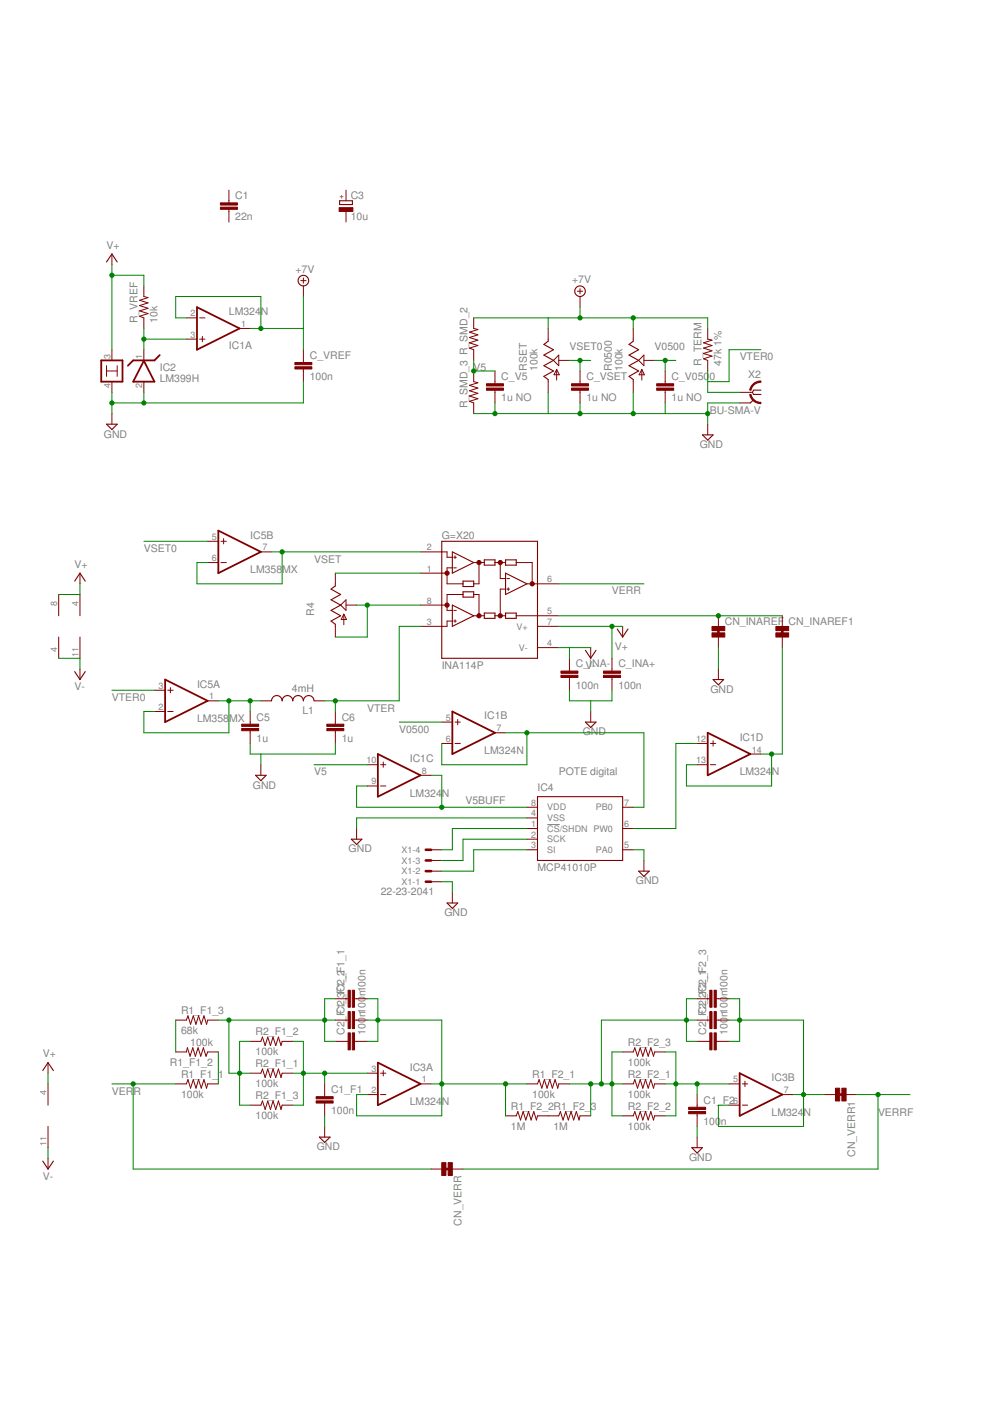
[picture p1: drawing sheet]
<svg xmlns="http://www.w3.org/2000/svg" width="210mm" height="297mm" viewBox="0 0 210 297" stroke-linecap="round" stroke-linejoin="round" font-family="sans-serif">
<path d="M116 174.8h2.7" fill="none" stroke="#808080" stroke-width=".21"/>
<path d="M21.5 76.4h4.5v4.5h-4.5zM30.5 76.5l2.2 4.4h-4.5zM33.9 75.3l-1.2 1.1h-4.5l-1.1 1.1M41.8 65.1l9 4.5-9 4.5zM46.3 112.5l9 4.5-9 4.5zM35 144.1l9 4.5-9 4.5zM80.1 159.9l9.1 4.5-9.1 4.5zM95.9 150.9l9 4.5-9 4.5zM150.1 155.4l9 4.5-9 4.5zM80.1 225.3l9.1 4.5-9.1 4.5zM156.8 227.5l9.1 4.6-9.1 4.5z" fill="none" stroke="#800000" stroke-width=".38"/>
<g fill="none" stroke="#800000" stroke-width=".21">
<path d="M23.7 53.8v2.3M48.5 40.3v2.7M48.5 44.4v2.7M63.8 59.5h1.1M64.3 58.9v1.1M73.4 40.3v2.3M73.4 44.8v2.3M22.6 77.5v2.3M22.7 78.7h2.1M23.7 74.1v2.3M24.8 77.5v2.3M30.5 60.6v2.3l.9 .2-1.8 .6 1.8 .5-1.8 .6 1.8 .6-1.8 .5 1.8 .6-1.8 .6 .9 .3v2.2"/>
<path d="M30.5 74.1v2.3M39.5 71.9h2.3M39.5 67.4h2.3M42.3 71.9h1.2M42.3 67.4h1.2M42.9 71.3v1.2M50.8 69.6h2.2M64.3 60.6v2.3M64.3 74.1v2.8M64.3 78.2v2.7M100.4 67.4v2.2l.9 .3-1.8 .5 1.8 .6-1.8 .6 1.8 .5-1.8 .6 1.8 .6-1.8 .5 .9 .3v2.3M100.4 78.7v2.2l.9 .3-1.8 .5 1.8 .6-1.8 .5 1.8 .6-1.8 .6 1.8 .5-1.8 .6 .9 .3v2.3"/>
<path d="M104.9 78.7v2.7M116.2 69.6v2.7M117.3 76.4l1.2-1.1v2.2zM118 78.3v2.3M118 78.3l.6 1.2h-1.1zM118.5 76.4h2.2M122.4 61.7h1.1M123 61.2v1.1M123 62.9v2.2M123 78.7v2.7M134.3 69.6v2.7M135.4 76.4l1.1-1.1v2.2z"/>
<path d="M136.1 78.3l.5 1.2h-1.1zM136.1 78.3v2.3M136.5 76.4h2.3M141 78.7v2.7M150.1 69.6v2.3l.9 .2-1.8 .6 1.8 .6-1.8 .5 1.8 .6-1.8 .6 1.8 .5-1.8 .6 .9 .3v2.3M23.7 80.9v2.3M23.7 87.7v2.2M30.5 80.9v2.3M104.9 82.7v2.7M116.2 80.5v2.7M123 82.7v2.7M134.3 80.5v2.7"/>
<path d="M141 82.7v2.7M150.1 89.9v2.3M156.8 83.2h2.7M156.8 85.4h2.3M44 119.3h2.3M44 114.8h2.3M46.8 119.3h1.2M46.8 114.8h1.2M47.4 114.2v1.1M55.3 117h2.3M89.2 117h5.6v1.2h1.1M96.2 118.2h.6"/>
<path d="M96.5 117.9v.5M100.4 119.3h2.3M101.6 119.3v4.5h-1.2M104.9 119.3h2.3M106.1 119.3v3.4h1.1M109.5 119.3h3.3v4.5M12.4 126v4.6M12.4 135.1v4.5M17 121.5v2.3M17 126v4.6M17 135.1v4.5M71.1 121.5v2.7"/>
<path d="M71.1 132.4v2.7M72.2 128.3l1.2-1.1v2.2zM72.9 130.2v2.3M72.9 130.2l.6 1.1h-1.2zM73.4 128.3h2.2M89.2 121.5h5.6M89.2 128.3h5.6M95.9 120.4h-1.1v3.4h3.4M95.9 131.7h-1.1v1.1h-5.6M96.2 120.4h.6M96.2 129.4h.6M96.2 131.7h.6"/>
<path d="M96.5 131.4v.6M98.2 126h-3.4v3.4h1.1M100.4 126h1.2v4.6M100.4 130.6h2.3M104.9 130.6h2.3M107.2 124.9h-1.1v5.7M107.5 124.9h.5M107.5 122.7h.5M107.8 124.6v.6M109.5 130.6h9M111.7 123.8h6.8M114 132.8h4.5"/>
<path d="M114 137.3h4.5M120.7 139.6v2.7M125.2 137.3v2.3M129.8 139.6v2.7M132 132.8v2.3M152.3 130.6v2.2M152.3 135.1v2.2M165.9 130.6v2.2M165.9 135.1v2.2M17 141.8v2.3M32.7 146.3h2.3M32.7 150.9h2.3"/>
<path d="M35.6 146.3h1.1M35.6 150.9h1.1M36.1 145.8v1.1M44 148.6h2.3M53 150.9v2.7M53 154.9v2.7M55.3 148.6h2.3M66.6 148.6h2.2M71.1 150.9v2.7M71.1 154.9v2.7M93.7 153.1h2.2M93.7 157.6h2.2"/>
<path d="M96.5 153.1h1.1M96.5 157.6h1.1M97 152.5v1.2M104.9 155.4h2.3M120.7 143.6v2.7M125.2 150.9v2.2M129.8 143.6v2.7M147.8 157.6h2.3M150.6 157.6h1.1M151.2 157.1v1.1M152.3 141.8v2.3M159.1 159.9h2.2"/>
<path d="M55.3 162.1v2.3M75.6 175.7v2.2M77.9 162.1h2.2M77.9 166.6h2.2M80.7 162.1h1.1M80.7 166.6h1.1M81.3 161.6v1.1M89.2 164.4h2.2M111.7 175.7h2.3M111.7 171.2h2.3M111.7 173.4h2.3M111.7 177.9h2.3"/>
<path d="M132 175.7h2.3M132 171.2h2.3M147.8 162.1h2.3M150.6 162.1h1.1M91.4 180.2h2.3M91.4 186.9h2.3M91.4 184.7h2.3M91.4 182.4h2.3M95.9 189.2v2.3M111.7 180.2h2.3M132 180.2h2.3M136.5 182.4v2.3"/>
<path d="M37.3 216.3h2.2l.4-.9 .5 1.8 .6-1.8 .6 1.8 .5-1.8 .6 1.8 .5-1.8 .6 1.8 .2-.9h2.3M71.1 216.3h2.7M71.1 211.8h2.7M75.2 216.3h2.7M75.2 211.8h2.7M147.8 216.3h2.7M147.8 211.8h2.7M151.9 216.3h2.7M151.9 211.8h2.7M10.2 225.3v2.2M10.2 229.8v4.5M10.2 238.8v4.5"/>
<path d="M37.3 229.8h2.2l.4-.9 .5 1.8 .6-1.8 .6 1.8 .5-1.8 .6 1.8 .5-1.8 .6 1.8 .2-.9h2.3M37.3 223h2.2l.2-.9 .6 1.8 .6-1.8 .5 1.8 .6-1.8 .6 1.8 .5-1.8 .6 1.8 .3-.9h2.3M53 227.5h2.3l.3-.8 .6 1.8 .6-1.8 .5 1.8 .6-1.8 .6 1.8 .5-1.8 .6 1.8 .2-1h2.3M53 220.8h2.3l.3-.9 .6 1.8 .6-1.8 .5 1.8 .6-1.8 .6 1.8 .5-1.8 .6 1.8 .2-.9h2.3M53 234.3h2.3l.3-.9 .6 1.8 .6-1.8 .5 1.8 .6-1.8 .6 1.8 .5-1.8 .6 1.8 .2-.9h2.3M68.8 229.8v2.7M68.8 233.9v2.7M68.8 238.8v2.3M71.1 220.8h2.7M75.2 220.8h2.7M77.9 227.5h2.2M77.9 232.1h2.2"/>
<path d="M80.7 227.5h1.1M80.7 232.1h1.1M81.3 227v1.1M89.2 229.8h2.2M107.2 236.6h2.3l.3-.9 .6 1.8 .5-1.8 .6 1.8 .6-1.8 .5 1.8 .6-1.8 .5 1.8 .3-.9h4.5l.3-.9 .6 1.8 .6-1.8 .5 1.8 .6-1.8 .5 1.8 .6-1.8 .6 1.8 .2-.9h2.2M111.7 229.8h2.3l.3-.9 .6 1.8 .5-1.8 .6 1.8 .6-1.8 .5 1.8 .6-1.8 .6 1.8 .2-.9h2.2M132 229.8h2.3l.3-.9 .6 1.8 .5-1.8 .6 1.8 .6-1.8 .5 1.8 .6-1.8 .6 1.8 .2-.9h2.2M132 223h2.3l.3-.9 .6 1.8 .5-1.8 .6 1.8 .6-1.8 .5 1.8 .6-1.8 .6 1.8 .2-.9h2.2M132 236.6h2.3l.3-.9 .6 1.8 .5-1.8 .6 1.8 .6-1.8 .5 1.8 .6-1.8 .6 1.8 .2-.9h2.2M147.8 220.8h2.7M147.8 232.1v2.7M147.8 236.1v2.7"/>
<path d="M151.9 220.8h2.7M154.6 229.8h2.2M154.6 234.3h2.2M157.4 229.8h1.1M157.4 234.3h1.1M157.9 229.2v1.2M165.9 232.1h2.2M174.9 232.1h2.2M179.4 232.1h2.3M10.2 245.6v2.3M91.4 247.9h2.3M95.9 247.9h2.3"/>
<path d="M147.8 241.1v2.2"/>
</g>
<g fill="none" stroke="#800000" stroke-width=".23">
<path d="M22.6 55.5l1.1-1.7 1.1 1.7M72 42.6h2.7v.8h-2.7zM116.2 72.3l-.9 .7 2 1.1-2 1.2 2 1.1-2 1.1 2 1.2-2 1.1 .9 .7M134.3 72.3l-.9 .7 2 1.1-2 1.2 2 1.1-2 1.1 2 1.2-2 1.1 .9 .7M22.6 89.9h2.2l-1.1 1.2zM148.9 92.2h2.3l-1.1 1.1zM159.8 84.8l-.7 .6M161.3 82.7h-1.5l-.3 .5 .3 .4h1.5M93.7 114.8h20.3v24.8h-20.3zM95.9 117l4.5 2.3-4.5 2.2zM102.7 118.7h2.2v1.1h-2.2zM107.2 118.7h2.3v1.1h-2.3z"/>
<path d="M15.8 123.2l1.2-1.7 1.1 1.7M71.1 124.2l-.9 .7 2 1.1-2 1.2 2 1.1-2 1.1 2 1.2-2 1.1 .9 .7M95.9 128.3l4.5 2.3-4.5 2.2zM98.2 123.2h2.2v1.2h-2.2zM98.2 125.5h2.2v1.1h-2.2zM102.7 130h2.2v1.1h-2.2zM107.2 130h2.3v1.1h-2.3zM107.2 121.5l4.5 2.3-4.5 2.2zM124.1 137.9l1.1 1.7 1.2-1.7M130.9 133.4l1.1 1.7 1.1-1.7M15.8 142.4l1.2 1.7 1.1-1.7M57.6 148.6a1.12 1.12 0 0 1 1.1-1.1 1.12 1.12 0 0 1 1.1 1.1 1.13 1.13 0 0 1 1.1-1.1 1.13 1.13 0 0 1 1.2 1.1 1.12 1.12 0 0 1 1.1-1.1 1.12 1.12 0 0 1 1.1 1.1 1.13 1.13 0 0 1 1.2-1.1 1.13 1.13 0 0 1 1.1 1.1"/>
<path d="M124.1 153.1h2.3l-1.2 1.1zM151.2 144.1h2.2l-1.1 1.1zM54.2 164.4h2.2l-1.1 1.1zM74.5 177.9h2.2l-1.1 1.1zM114 168.9h18v13.5h-18zM94.8 191.5h2.2l-1.1 1.1zM135.4 184.7h2.2l-1.1 1.1zM9.1 227l1.1-1.7 1.1 1.7M9.1 246.2l1.1 1.7 1.1-1.7M67.7 241.1h2.3l-1.2 1.1zM146.7 243.3h2.2l-1.1 1.2z"/>
<circle cx="64.3" cy="59.5" r="1.12"/>
<circle cx="123" cy="61.7" r="1.12"/>
</g>
<g fill="#800000" stroke="#800000" stroke-width=".21">
<path d="M46.7 43.9h3.6v.5h-3.6z"/>
<path d="M46.7 43h3.6v.5h-3.6z"/>
<path d="M71.9 44h2.9v.8h-2.9z"/>
<path d="M121.2 82.3h3.6v.4h-3.6z"/>
<path d="M121.2 81.4h3.6v.4h-3.6z"/>
<path d="M139.2 82.3h3.6v.4h-3.6z"/>
<path d="M139.2 81.4h3.6v.4h-3.6z"/>
<path d="M62.5 77.8h3.6v.4h-3.6z"/>
<path d="M62.5 76.9h3.6v.4h-3.6z"/>
<path d="M51.2 154.5h3.6v.4h-3.6z"/>
<path d="M51.2 153.5h3.6v.5h-3.6z"/>
<path d="M69.3 154.5h3.6v.4h-3.6z"/>
<path d="M69.3 153.5h3.6v.5h-3.6z"/>
<path d="M128 143.2h3.6v.4h-3.6z"/>
<path d="M128 142.3h3.6v.4h-3.6z"/>
<path d="M118.9 143.2h3.6v.4h-3.6z"/>
<path d="M118.9 142.3h3.6v.4h-3.6z"/>
<path d="M67 233.4h3.6v.5h-3.6z"/>
<path d="M67 232.5h3.6v.5h-3.6z"/>
<path d="M74.7 210h.5v3.6h-.5z"/>
<path d="M73.8 210h.5v3.6h-.5z"/>
<path d="M74.7 214.5h.5v3.6h-.5z"/>
<path d="M73.8 214.5h.5v3.6h-.5z"/>
<path d="M74.7 219h.5v3.6h-.5z"/>
<path d="M73.8 219h.5v3.6h-.5z"/>
<path d="M146 235.7h3.6v.4h-3.6z"/>
<path d="M146 234.8h3.6v.4h-3.6z"/>
<path d="M151.4 214.5h.5v3.6h-.5z"/>
<path d="M150.5 214.5h.5v3.6h-.5z"/>
<path d="M151.4 219h.5v3.6h-.5z"/>
<path d="M150.5 219h.5v3.6h-.5z"/>
<path d="M151.4 210h.5v3.6h-.5z"/>
<path d="M150.5 210h.5v3.6h-.5z"/>
<path d="M103.1 82.3h3.6v.4h-3.6z"/>
<path d="M103.1 81.4h3.6v.4h-3.6z"/>
<path d="M93.7 246.5h.9v2.7h-.9z"/>
<path d="M95 246.5h.9v2.7h-.9z"/>
<path d="M177.1 230.7h.9v2.7h-.9z"/>
<path d="M178.5 230.7h.9v2.7h-.9z"/>
<path d="M151 134.2h2.7v.9h-2.7z"/>
<path d="M151 132.8h2.7v.9h-2.7z"/>
<path d="M164.5 134.2h2.7v.9h-2.7z"/>
<path d="M164.5 132.8h2.7v.9h-2.7z"/>
</g>
<g fill="#800000" stroke="#800000" stroke-width=".21">
<path d="M159.6 81.4l1.1-.6h.6v.2a2.13 2.13 0 0 0-2.1 1.8l-.2-.1v-.2z" fill-rule="evenodd"/>
<path d="M159 83.7l.2-.1a2.14 2.14 0 0 0 2.1 1.7v.3a2.35 2.35 0 0 1-2.3-1.9z" fill-rule="evenodd"/>
<circle cx="94.8" cy="121.5" r=".44"/>
<circle cx="94.8" cy="128.3" r=".44"/>
<circle cx="101.6" cy="130.6" r=".44"/>
<circle cx="106.1" cy="130.6" r=".44"/>
<circle cx="101.6" cy="119.3" r=".44"/>
<circle cx="106.1" cy="119.3" r=".44"/>
<circle cx="112.8" cy="123.8" r=".44"/>
</g>
<path d="M152.3 133.4v1.1M165.9 133.4v1.1M90.3 186.9h1.1M90.3 184.7h1.1M90.3 182.4h1.1M90.3 180.2h1.1M177.7 232.1h1.1M94.2 247.9h1.2" fill="none" stroke="#800000" stroke-width=".55"/>
<g fill="none" stroke="#008000" stroke-width=".21">
<path d="M23.7 56.1v18M23.7 58.4h6.8v2.2M30.5 69.6v4.5M30.5 71.9h9M39.5 67.4h-2.2v-4.5h18v6.7M53 69.6h11.3M64.3 62.9v11.2M100.4 67.4h49.7v2.2M100.4 76.4v2.3h4.5M116.2 67.4v2.2M120.7 76.4h4.5M123 65.1v2.3"/>
<path d="M123 76.4v2.3M134.3 67.4v2.2M138.8 76.4h4.5M141 76.4v2.3M150.1 78.7v4.5h6.7M161.3 74.1h-6.7v6.8h-4.5M23.7 83.2v4.5M30.5 83.2v2.2M64.3 80.9v4.5h-40.6M100.4 87.7h49.7M104.9 85.4v2.3M116.2 83.2v4.5"/>
<path d="M123 85.4v2.3M134.3 83.2v4.5M141 85.4v2.3M156.8 85.4h-6.7v4.5M30.5 114.8h13.5M57.6 117h31.6M59.8 117v6.8h-18v-4.5h2.2M12.4 139.6h4.6v2.2M17 123.8v2.2h-4.6M71.1 121.5h18.1M75.6 128.3h13.6M77.9 128.3v6.8h-6.8"/>
<path d="M89.2 132.8h-4.6v15.8h-15.8M118.5 132.8h13.5M118.5 123.8h18M118.5 137.3h6.7M118.5 130.6h47.4M120.7 137.3v2.3M129.8 132.8v6.8M152.3 137.3v4.5M165.9 137.3v22.6h-4.6M23.7 146.3h9M46.3 148.6h9M48.5 148.6v6.8h-18v-4.5h2.2"/>
<path d="M53 148.6v2.3M53 157.6v2.3h18.1v-2.3M55.3 159.9v2.2M71.1 148.6v2.3M84.6 153.1h9.1M107.2 155.4h29.3v15.8h-2.2M111.7 155.4v6.7h-18v-4.5M120.7 146.3v2.3h9.1v-2.3M125.2 148.6v2.3M147.8 157.6h-4.5v18.1h-9M163.6 159.9v6.7h-18.1v-4.5h2.3M66.6 162.1h11.3"/>
<path d="M77.9 166.6h-2.3v4.6h36.1M91.4 164.4h2.3v6.8M111.7 175.7h-15.8v4.5h-2.2M111.7 173.4h-36.1v2.3M111.7 177.9h-13.5v4.5h-4.5M93.7 186.9h2.2v2.3M111.7 180.2h-11.3v4.5h-6.7M134.3 180.2h2.2v2.2M37.3 216.3v6.7M46.3 216.3h24.8M48.5 216.3v11.2h4.5M71.1 211.8h-2.3v9h2.3"/>
<path d="M77.9 216.3h15.8v20.3h-18.1v-4.5h2.3M77.9 211.8h2.2v9h-2.2M147.8 216.3h-20.3v13.5M147.8 211.8h-2.3v9h2.3M154.6 216.3h15.8v22.5h-18.1v-4.5h2.3M154.6 211.8h2.2v9h-2.2M10.2 227.5v2.3M23.7 229.8h13.6M28.2 229.8v18.1h63.2M46.3 223v6.8M53 220.8h-2.2v13.5h2.2M62.1 220.8h2.2v13.5h-2.2"/>
<path d="M62.1 227.5h15.8M68.8 227.5v2.3M68.8 236.6v2.2M91.4 229.8h20.3M107.2 229.8v6.8M120.7 229.8h11.3M125.2 229.8v6.8M132 223h-2.2v13.6h2.2M141 229.8h13.6M141 223h2.3v13.6h-2.3M147.8 229.8v2.3M147.8 238.8v2.3"/>
<path d="M168.1 232.1h6.8M181.7 232.1h11.2M186.2 232.1v15.8h-88M10.2 243.3v2.3"/>
</g>
<g fill="#008000" stroke="#008000" stroke-width=".21">
<circle cx="23.7" cy="58.4" r=".44"/>
<circle cx="129.8" cy="132.8" r=".44"/>
<circle cx="55.3" cy="69.6" r=".44"/>
<circle cx="134.3" cy="67.4" r=".44"/>
<circle cx="123" cy="67.4" r=".44"/>
<circle cx="30.5" cy="85.4" r=".44"/>
<circle cx="23.7" cy="85.4" r=".44"/>
<circle cx="150.1" cy="87.7" r=".44"/>
<circle cx="123" cy="87.7" r=".44"/>
<circle cx="134.3" cy="87.7" r=".44"/>
<circle cx="104.9" cy="87.7" r=".44"/>
<circle cx="141" cy="76.4" r=".44"/>
<circle cx="30.5" cy="71.9" r=".44"/>
<circle cx="77.9" cy="128.3" r=".44"/>
<circle cx="93.7" cy="171.2" r=".44"/>
<circle cx="71.1" cy="148.6" r=".44"/>
<circle cx="59.8" cy="117" r=".44"/>
<circle cx="28.2" cy="229.8" r=".44"/>
<circle cx="50.8" cy="227.5" r=".44"/>
<circle cx="68.8" cy="216.3" r=".44"/>
<circle cx="48.5" cy="216.3" r=".44"/>
<circle cx="64.3" cy="227.5" r=".44"/>
<circle cx="68.8" cy="227.5" r=".44"/>
<circle cx="80.1" cy="216.3" r=".44"/>
<circle cx="93.7" cy="229.8" r=".44"/>
<circle cx="107.2" cy="229.8" r=".44"/>
<circle cx="125.2" cy="229.8" r=".44"/>
<circle cx="129.8" cy="229.8" r=".44"/>
<circle cx="145.5" cy="216.3" r=".44"/>
<circle cx="127.5" cy="229.8" r=".44"/>
<circle cx="111.7" cy="155.4" r=".44"/>
<circle cx="143.3" cy="229.8" r=".44"/>
<circle cx="147.8" cy="229.8" r=".44"/>
<circle cx="186.2" cy="232.1" r=".44"/>
<circle cx="152.3" cy="130.6" r=".44"/>
<circle cx="163.6" cy="159.9" r=".44"/>
<circle cx="100.4" cy="78.7" r=".44"/>
<circle cx="123" cy="76.4" r=".44"/>
<circle cx="48.5" cy="148.6" r=".44"/>
<circle cx="53" cy="148.6" r=".44"/>
<circle cx="156.8" cy="216.3" r=".44"/>
<circle cx="170.4" cy="232.1" r=".44"/>
</g>
<g font-size="2.2" fill="#808080">
<text x="49.9" y="46.7">22n</text>
<text x="49.9" y="42.2">C1</text>
<text x="74.4" y="46.7">10u</text>
<text x="74.4" y="42.1">C3</text>
<text x="22.6" y="52.7">V+</text>
<text x="62.6" y="57.8">+7V</text>
<text x="121.3" y="60.1">+7V</text>
<text x="29.2" y="68.5" transform="rotate(-90 29.2 68.5)">R_VREF</text>
<text x="33.4" y="68.5" transform="rotate(-90 33.4 68.5)">10k</text>
<text x="48.5" y="66.7">LM324</text>
<text x="55.3" y="66.7">N</text>
<text x="48.5" y="74">IC1A</text>
<text x="65.7" y="76.1">C_VREF</text>
<text x="120.7" y="74.2">VSET0</text>
<text x="138.8" y="74.2">V0500</text>
<text x="148.7" y="77.5" transform="rotate(-90 148.7 77.5)">R_TERM</text>
<text x="153" y="77.5" transform="rotate(-90 153 77.5)">47k 1%</text>
<text x="156.8" y="76.4">VTER0</text>
<text x="33.9" y="80.9">LM399H</text>
<text x="33.9" y="78.7">IC2</text>
<text x="65.7" y="80.6">100n</text>
<text x="100.4" y="78.7">V5</text>
<text x="106.3" y="80.6">C_V5</text>
<text x="111.7" y="78.7" transform="rotate(-90 111.7 78.7)">RSET</text>
<text x="114" y="78.7" transform="rotate(-90 114 78.7)">100k</text>
<text x="124.3" y="80.6">C_VSET</text>
<text x="129.8" y="78.7" transform="rotate(-90 129.8 78.7)">R0500</text>
<text x="132" y="78.7" transform="rotate(-90 132 78.7)">100k</text>
<text x="142.4" y="80.6">C_V050</text>
<text x="150.4" y="80.6">0</text>
<text x="158.6" y="80.2">X2</text>
<text x="99.1" y="86.6" transform="rotate(-90 99.1 86.6)">R_SMD_3 R_SMD_2</text>
<text x="106.3" y="85.1">1u NO</text>
<text x="124.3" y="85.1">1u NO</text>
<text x="142.4" y="85.1">1u NO</text>
<text x="150.5" y="87.7">BU-SMA-V</text>
<text x="22" y="92.8">GND</text>
<text x="148.4" y="95">GND</text>
<text x="30.5" y="117">VSET0</text>
<text x="53.1" y="114.2">IC5B</text>
<text x="66.6" y="119.3">VSET</text>
<text x="93.7" y="114.2">G=X20</text>
<text x="15.8" y="120.4">V+</text>
<text x="53.1" y="121.5">LM358</text>
<text x="59.8" y="121.5">MX</text>
<text x="66.6" y="130.6" transform="rotate(-90 66.6 130.6)">R4</text>
<text x="129.8" y="126">VERR</text>
<text x="130.4" y="137.8">V+</text>
<text x="153.7" y="132.5">CN_INAREF</text>
<text x="167.2" y="132.5">CN_INAREF1</text>
<text x="93.7" y="141.8">INA114P</text>
<text x="122.1" y="141.5">C_VINA-</text>
<text x="125.6" y="141.8">-</text>
<text x="131.1" y="141.5">C_INA+</text>
<text x="15.8" y="146.3">V-</text>
<text x="23.7" y="148.6">VTER0</text>
<text x="41.8" y="145.8">IC5A</text>
<text x="61.9" y="146.8">4mH</text>
<text x="122.1" y="146">100n</text>
<text x="131.1" y="146">100n</text>
<text x="150.6" y="146.9">GND</text>
<text x="41.8" y="153.1">LM358</text>
<text x="48.6" y="153.1">MX</text>
<text x="54.4" y="152.8">C5</text>
<text x="64.1" y="151.3">L1</text>
<text x="72.5" y="152.8">C6</text>
<text x="77.9" y="150.9">VTER</text>
<text x="84.6" y="155.4">V0500</text>
<text x="102.7" y="152.5">IC1B</text>
<text x="123.6" y="155.9">GND</text>
<text x="54.4" y="157.3">1u</text>
<text x="72.5" y="157.3">1u</text>
<text x="86.9" y="161.6">IC1C</text>
<text x="102.7" y="159.9">LM324N</text>
<text x="156.8" y="157.1">IC1D</text>
<text x="53.6" y="167.2">GND</text>
<text x="66.6" y="164.4">V5</text>
<text x="114" y="167.8">IC4</text>
<text x="118.5" y="164.4">POTE digital</text>
<text x="156.8" y="164.4">LM324</text>
<text x="163.6" y="164.4">N</text>
<text x="86.9" y="168.9">LM324</text>
<text x="93.7" y="168.9">N</text>
<text x="98.7" y="170.5">V5BUFF</text>
<text x="73.9" y="180.7">GND</text>
<text x="114" y="184.7">MCP41010P</text>
<text x="80.7" y="189.8">22-23-2041</text>
<text x="134.8" y="187.5">GND</text>
<text x="94.2" y="194.3">GND</text>
<text x="38.4" y="214.9">R1_F1_3</text>
<text x="77.5" y="215.7" transform="rotate(-90 77.5 215.7)">n100</text>
<text x="77.5" y="211.2" transform="rotate(-90 77.5 211.2)">n100n</text>
<text x="154.2" y="215.7" transform="rotate(-90 154.2 215.7)">n100</text>
<text x="154.2" y="211.2" transform="rotate(-90 154.2 211.2)">n100n</text>
<text x="38.4" y="219.2">68k</text>
<text x="40.3" y="221.7">100k</text>
<text x="54.2" y="219.5">R2_F1_2</text>
<text x="73" y="219.4" transform="rotate(-90 73 219.4)">C2_FC12__3FC12__2F1_1</text>
<text x="77.5" y="219.4" transform="rotate(-90 77.5 219.4)">100</text>
<text x="133.1" y="221.7">R2_F2_3</text>
<text x="149.7" y="219.4" transform="rotate(-90 149.7 219.4)">C2_FC22__2FC22__1F2_3</text>
<text x="154.2" y="219.4" transform="rotate(-90 154.2 219.4)">100</text>
<text x="9.1" y="224.2">V+</text>
<text x="36" y="226">R1_F1_2</text>
<text x="54.2" y="223.7">100k</text>
<text x="54.2" y="226.2">R2_F1_1</text>
<text x="86.9" y="227">IC3A</text>
<text x="133.1" y="226">100k</text>
<text x="23.7" y="232.1">VER</text>
<text x="28.3" y="232.1">R</text>
<text x="38.4" y="232.7">100k</text>
<text x="38.4" y="228.5">R1_F1_1</text>
<text x="54.2" y="230.5">100k</text>
<text x="54.2" y="233">R2_F1_3</text>
<text x="70.2" y="231.7">C1_F1</text>
<text x="112.8" y="232.7">100k</text>
<text x="112.8" y="228.5">R1_F2_1</text>
<text x="133.1" y="232.7">100k</text>
<text x="133.1" y="228.5">R2_F2_1</text>
<text x="149.2" y="234">C1_F2</text>
<text x="163.6" y="229.2">IC3B</text>
<text x="54.2" y="237.3">100k</text>
<text x="70.2" y="236.2">100n</text>
<text x="86.9" y="234.3">LM324</text>
<text x="93.7" y="234.3">N</text>
<text x="108.3" y="239.5">1M</text>
<text x="108.3" y="235.2">R1_F2_2R1_F2_</text>
<text x="117.3" y="239.5">1M</text>
<text x="125.3" y="235.2">3</text>
<text x="133.1" y="239.5">100k</text>
<text x="133.1" y="235.2">R2_F2_2</text>
<text x="149.2" y="238.5">100</text>
<text x="152.9" y="238.5">n</text>
<text x="163.6" y="236.6">LM324</text>
<text x="170.4" y="236.6">N</text>
<text x="186.2" y="236.6">VERRF</text>
<text x="67.2" y="243.9">GND</text>
<text x="181.3" y="245.3" transform="rotate(-90 181.3 245.3)">CN_VERR1</text>
<text x="9.1" y="250.1">V-</text>
<text x="146.1" y="246.2">GND</text>
<text x="97.8" y="259.8" transform="rotate(-90 97.8 259.8)">CN_VERR</text>
</g>
<g font-size="1.9" fill="#808080">
<text x="40.4" y="67.1">2</text>
<text x="40.4" y="71.6">3</text>
<text x="51.1" y="69.3">1</text>
<text x="23.4" y="76.1" transform="rotate(-90 23.4 76.1)">3</text>
<text x="30.2" y="76.1" transform="rotate(-90 30.2 76.1)">1</text>
<text x="23.4" y="82.3" transform="rotate(-90 23.4 82.3)">4</text>
<text x="30.2" y="82.3" transform="rotate(-90 30.2 82.3)">2</text>
<text x="44.9" y="119">6</text>
<text x="44.9" y="114.4">5</text>
<text x="55.6" y="116.7">7</text>
<text x="90.5" y="116.7">2</text>
<text x="90.5" y="121.2">1</text>
<text x="116" y="123.5">6</text>
<text x="12.1" y="128.5" transform="rotate(-90 12.1 128.5)">8</text>
<text x="16.6" y="128.5" transform="rotate(-90 16.6 128.5)">4</text>
<text x="90.5" y="128">8</text>
<text x="116" y="130.2">5</text>
<text x="90.5" y="132.5">3</text>
<text x="109.5" y="133.5">V+</text>
<text x="110" y="138">V-</text>
<text x="116" y="132.5">7</text>
<text x="116" y="137">4</text>
<text x="12.1" y="138.2" transform="rotate(-90 12.1 138.2)">4</text>
<text x="16.6" y="139.3" transform="rotate(-90 16.6 139.3)">11</text>
<text x="33.6" y="146">3</text>
<text x="44.3" y="148.3">1</text>
<text x="33.6" y="150.5">2</text>
<text x="94.5" y="152.8">5</text>
<text x="105.3" y="155">7</text>
<text x="77.7" y="161.8">10</text>
<text x="94.5" y="157.3">6</text>
<text x="147.6" y="161.8">13</text>
<text x="147.6" y="157.3">12</text>
<text x="159.4" y="159.6">14</text>
<text x="78.7" y="166.3">9</text>
<text x="89.5" y="164.1">8</text>
<text x="112.6" y="173.1">4</text>
<text x="112.6" y="170.8">8</text>
<text x="116" y="171.8">VDD</text>
<text x="126.3" y="171.8">PB0</text>
<text x="132.3" y="170.8">7</text>
<text x="112.6" y="175.4">1</text>
<text x="112.6" y="177.6">2</text>
<text x="112.6" y="179.9">3</text>
<text x="116" y="176.3">CS/SHDN PW0</text>
<text x="116" y="174.1">VSS</text>
<text x="116" y="178.6">SCK</text>
<text x="132.3" y="179.9">5</text>
<text x="132.3" y="175.4">6</text>
<text x="85.1" y="185.4">X1-2</text>
<text x="85.1" y="183.1">X1-3</text>
<text x="85.1" y="180.9">X1-4</text>
<text x="116" y="180.9">SI</text>
<text x="126.3" y="180.9">PA0</text>
<text x="85.1" y="187.6">X1-1</text>
<text x="78.7" y="227.2">3</text>
<text x="9.9" y="232.2" transform="rotate(-90 9.9 232.2)">4</text>
<text x="78.7" y="231.7">2</text>
<text x="89.5" y="229.5">1</text>
<text x="155.5" y="229.5">5</text>
<text x="166.2" y="231.7">7</text>
<text x="155.5" y="234">6</text>
<text x="9.9" y="243" transform="rotate(-90 9.9 243)">11</text>
</g>
<text font-size="1.6" fill="#800000" x="72.8" y="42.2" transform="rotate(-90 72.8 42.2)">+</text>
</svg>
